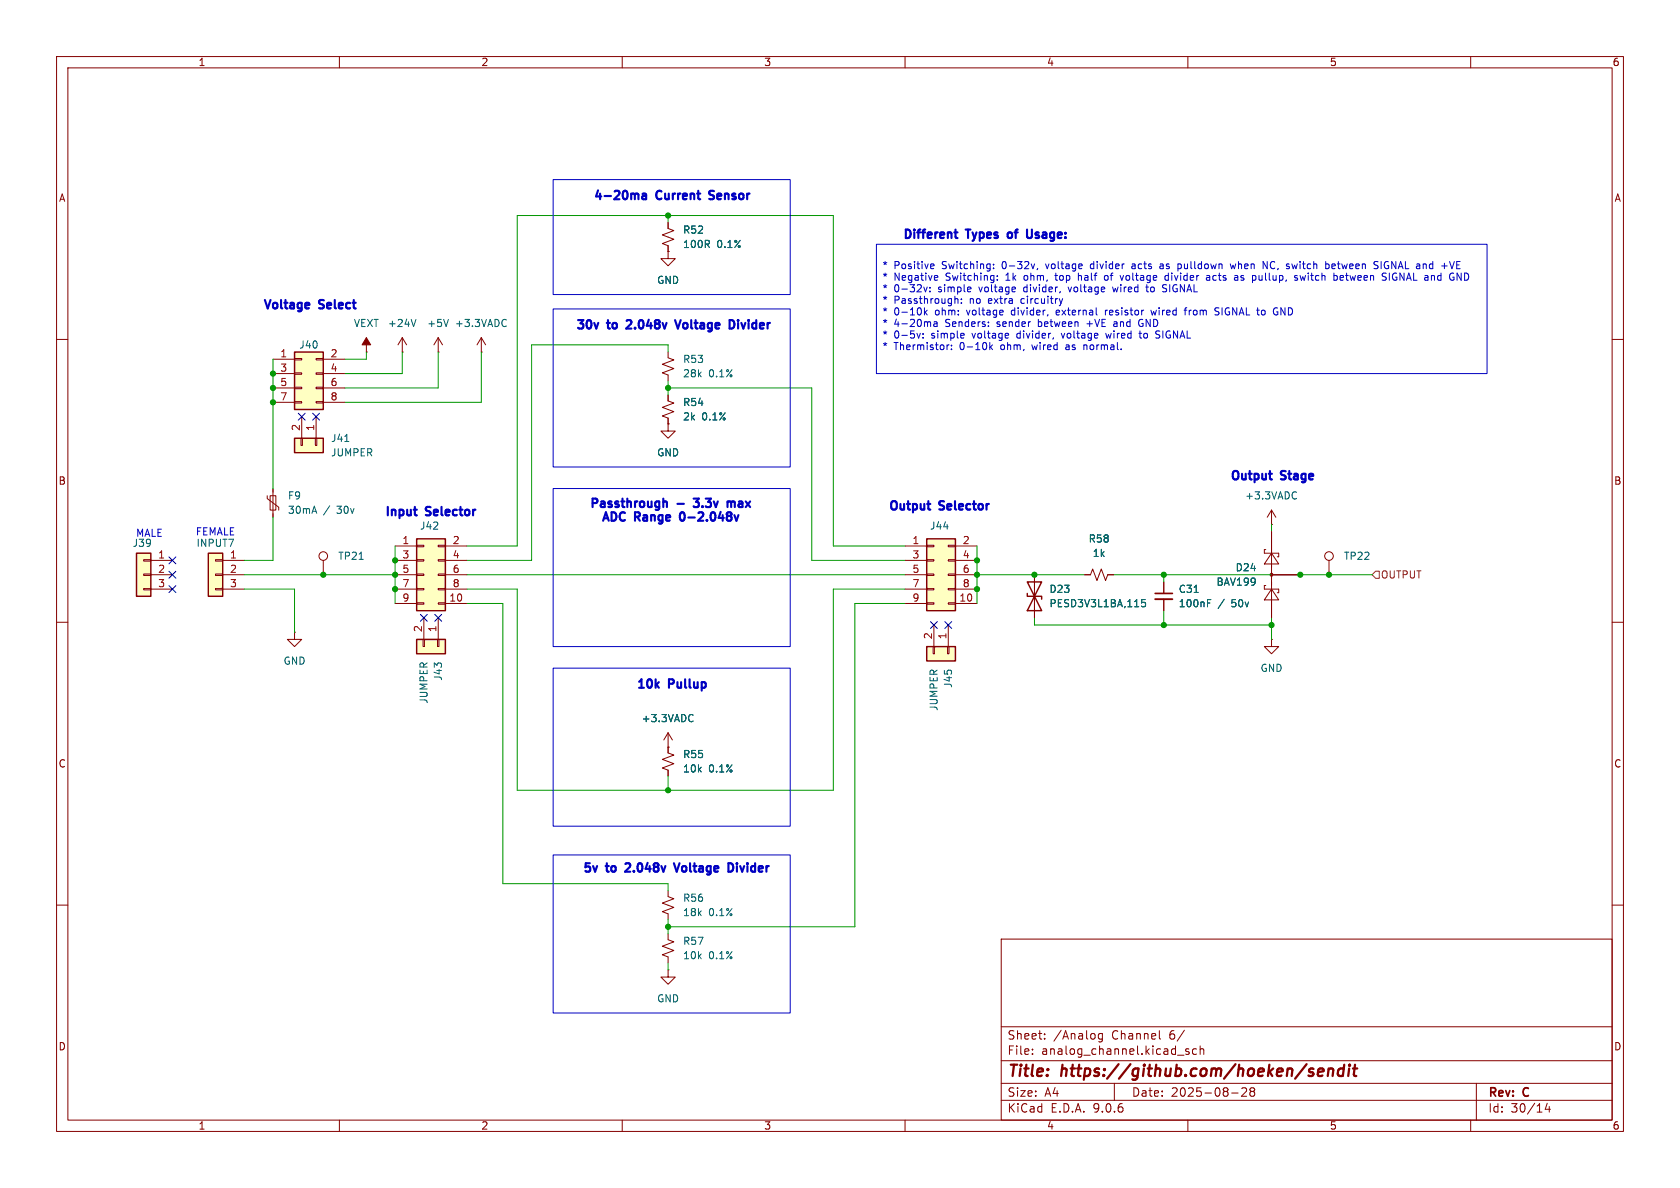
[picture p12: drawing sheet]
<svg xmlns="http://www.w3.org/2000/svg" width="297mm" height="210mm" viewBox="0 0 297 210" stroke-linecap="round" stroke-linejoin="round" font-family="sans-serif">
<g fill="none" stroke="#840000" stroke-width=".18">
<path d="M10 10h277v190h-277zM12 12h273v186h-273zM60 10v2M110 10v2M160 10v2M210 10v2M260 10v2M10 60h2M285 60h2M10 110h2M285 110h2M10 160h2"/>
<path d="M177 166h108v32h-108zM285 160h2M60 198v2M110 198v2M160 198v2M177 194.5h108M177 191.5h108M177 187.5h108M177 181.5h108M182.5 186.3v.1M182.5 185.5v.1M184.7 183.6v.1"/>
<path d="M184.7 182.8v.1M194.9 182.7v1.2l-.3 .3-.4-.1M194.9 182.8l-.4-.1-.3 .3v.4l.1 .2h.6M197 191.5v3M205 183.5l.2 .2M208.2 186.5h1.1M210 198v2M210.2 185.5l-.4-.1-.2 .2 .1 .2 .5 .2v.3h-.6M211.5 185.5l-.4-.1-.3 .3v.4l.2 .2h.5M212.2 185.5l.2-.1 .3 .1 .1 .9M212.2 184.9v1.5M217.7 193.2h1.2"/>
<path d="M220.3 192.4v.5l-.8 .9h.9M221 192.4v.3l.2 .2M221.2 192.9l-.2 .3v.5l.2 .1 .5-.1 .1-.2-.1-.4-.2-.2M221.2 192.9h.3M221.7 192.4l.1 .3-.3 .2M260 198v2M261 191.5v6.5M273.5 195l-.3 1.1h.9M273.9 195.6v1"/>
</g>
<path d="M233 189.5l1-.1-.1-.4-.1-.1-.6 .1-.2 .9 .2 .3 .6-.1M234.9 189.1a.49 .49 0 0 1 .8 .1l-.1 1M234.9 188.9l-.2 1.3M237.6 189a.66 .66 0 0 0-1 .3l-.1 .5 .1 .3 .2 .1 .6-.1M237.6 188.2l-.2 2M238.5 188.9l-.2 1.3M238.6 188.2v.2M238.6 188.2l-.1 .1 .1 .1M238.6 188.2l.1 .1-.1 .1M239.2 188.9h.7M239.6 188.2l-.3 1.7 .1 .2 .4 .1" fill="none" stroke="#840000" stroke-width=".4"/>
<path d="M73.7 95.3h5v12.7h-5z" fill="#ffffc2"/>
<path d="M73.7 95.3h5v12.7h-5z" fill="none" stroke="#840000" stroke-width=".25"/>
<g fill="none" stroke="#840000" stroke-width=".18">
<path d="M118.1 39.4v1l1 .4-2 .7 2 .8-2 .8 1 .3v1.1M118.1 44.5v1.2h1.3l-1.3 1.3-1.3-1.3h1.3M118.1 44.5h.1M69.8 96.5h3.9M69.8 99.1h3.9M73.7 96.4h1.2v.2h-1.2zM73.7 98.9h1.2v.3h-1.2zM77.5 96.4h1.2v.2h-1.2zM77.5 98.9h1.2v.3h-1.2zM78.7 96.5h3.8M78.7 99.1h3.8M69.8 101.6h3.9"/>
<path d="M69.8 104.1h3.9M69.8 106.7h3.9M73.7 101.5h1.2v.2h-1.2zM73.7 104h1.2v.3h-1.2zM73.7 106.6h1.2v.2h-1.2zM77.5 101.5h1.2v.2h-1.2zM77.5 104h1.2v.3h-1.2zM77.5 106.6h1.2v.2h-1.2zM78.7 101.6h3.8M78.7 104.1h3.8M78.7 106.7h3.8M191.8 101.6h1l.4-1 .7 2 .8-2 .8 2 .3-1h1"/>
<path d="M205.7 102.9v2M205.7 105.9v2.1"/>
</g>
<path d="M204.2 104.9h3.1" fill="none" stroke="#840000" stroke-width=".3"/>
<path d="M204.2 105.9h3.1" fill="none" stroke="#840000" stroke-width=".33"/>
<path d="M211.1 104.7h.7M213.5 106.6h.4M213.5 106h.6" fill="none" stroke="#006464" stroke-width=".18"/>
<path d="M163.8 95.3h5.1v12.7h-5.1z" fill="#ffffc2"/>
<path d="M163.8 95.3h5.1v12.7h-5.1z" fill="none" stroke="#840000" stroke-width=".25"/>
<g fill="none" stroke="#840000" stroke-width=".18">
<path d="M160 96.5h3.8M160 99.1h3.8M163.8 96.4h1.3v.2h-1.3zM163.8 98.9h1.3v.3h-1.3zM167.6 96.4h1.3v.2h-1.3zM167.6 98.9h1.3v.3h-1.3zM168.9 96.5h3.8M168.9 99.1h3.8M223.8 97.2h-.3v.6h2.6v.6h-.3M224.8 97.8l1.3 1.9h-2.6zM224.8 94v15.2M160 101.6h3.8"/>
<path d="M160 104.1h3.8M160 106.7h3.8M163.8 101.5h1.3v.2h-1.3zM163.8 104h1.3v.3h-1.3zM163.8 106.6h1.3v.2h-1.3zM167.6 101.5h1.3v.2h-1.3zM167.6 104h1.3v.3h-1.3zM167.6 106.6h1.3v.2h-1.3zM168.9 101.6h3.8M168.9 104.1h3.8M168.9 106.7h3.8M223.8 103.5h-.3v.6h2.6v.7h-.3"/>
<path d="M224.8 113v1.3h1.3l-1.3 1.3-1.3-1.3h1.3M224.8 113h.1M224.8 104.1l1.3 1.9h-2.6zM224.8 101.6h5.1"/>
</g>
<circle cx="224.8" cy="101.6" r=".25" fill="#840000" stroke="#840000" stroke-width=".18"/>
<path d="M163.8 114.3h5.1v2.5h-5.1z" fill="#ffffc2"/>
<path d="M163.8 114.3h5.1v2.5h-5.1zM181.6 102.9h2.5l-2.5 5.1h2.5zM181.6 104.9v.5h2.5v.5" fill="none" stroke="#840000" stroke-width=".25"/>
<g fill="none" stroke="#840000" stroke-width=".18">
<path d="M64.8 59.7v2.5M71.1 59.7l-.7 1.3M71.1 59.7l.8 1.3M71.1 59.7v2.5M77.5 59.7l-.8 1.3M77.5 59.7l.7 1.3M77.5 59.7v2.5M64.8 62.2h.1M71.1 62.2h.1M77.5 62.2h.1M118.1 74.9v1.3h1.3l-1.3 1.3-1.3-1.3h1.3M118.1 74.9h.1"/>
<path d="M118.1 62.2v1l1 .4-2 .8 2 .8-2 .7 1 .4v1M118.1 69.9v1l1 .3-2 .8 2 .8-2 .7 1 .4v1M57.1 99.1v2.5M224.8 92.7h.1M224.8 90.2l.8 1.2M224.8 90.2l-.8 1.2M224.8 90.2v2.5M52.1 111.8v1.2h1.2l-1.2 1.3-1.3-1.3h1.3M52.1 111.8h.1M165 114.3h.2v1.3h-.2zM165.1 110.5v3.8M167.5 114.3h.3v1.3h-.3z"/>
<path d="M167.6 110.5v3.8M182.9 101.6v7.6M118.1 129.5v3.6l1 .4-2 .7 2 .8-2 .8 1 .3v1.1M118.1 132.1h.1M118.1 129.5l.8 1.3M118.1 129.5l-.8 1.3M118.1 157.5v1l1 .4-2 .7 2 .8-2 .8 1 .3v1.1M118.1 171.5v1.2h1.3l-1.3 1.3-1.3-1.3h1.3M118.1 171.5h.1M118.1 165.1v1l1 .4-2 .8 2 .7-2 .8 1 .4v1"/>
<circle cx="57.1" cy="98.3" r=".76"/>
</g>
<path d="M73.5 56.5l-.4 1.2M79.3 56.5l-.4 1.2M63.5 98.9h.7M229 86.9l.2 .2M229.2 88.1l-.2 .1M202.5 106h-.6l-.1 .6 .2-.1h.4l.1 .2v.4l-.2 .2-.5-.2M122.3 126.3l.2 .1M122.5 127.5l-.2 .1" fill="none" stroke="#006464" stroke-width=".18"/>
<path d="M64.8 59.7l.7 1.3h-1.5z" fill="#840000" stroke="#840000" stroke-width=".18"/>
<path d="M24.1 97.8h2.6v7.6h-2.6z" fill="#ffffc2"/>
<path d="M24.1 97.8h2.6v7.6h-2.6z" fill="none" stroke="#840000" stroke-width=".25"/>
<g fill="none" stroke="#840000" stroke-width=".18">
<path d="M85.1 59.7l.8 1.3M85.1 59.7l-.8 1.3M85.1 59.7v2.5M85.1 62.2h.1M25.4 98.9h1.3v.3h-1.3zM26.7 99.1h3.8M234.9 99.1v2.5M25.4 101.5h1.3v.2h-1.3zM25.4 104h1.3v.3h-1.3zM26.7 101.6h3.8M26.7 104.1h3.8"/>
<circle cx="234.9" cy="98.3" r=".76"/>
</g>
<path d="M89.3 56.5l.2 .1M89.5 57.6l-.2 .1" fill="none" stroke="#006464" stroke-width=".18"/>
<path d="M36.8 97.8h2.6v7.6h-2.6z" fill="#ffffc2"/>
<path d="M36.8 97.8h2.6v7.6h-2.6z" fill="none" stroke="#840000" stroke-width=".25"/>
<path d="M38.1 98.9h1.3v.3h-1.3zM39.4 99.1h3.8M38.1 101.5h1.3v.2h-1.3zM38.1 104h1.3v.3h-1.3zM39.4 101.6h3.8M39.4 104.1h3.8" fill="none" stroke="#840000" stroke-width=".18"/>
<path d="M52.1 77.5h5v2.5h-5z" fill="#ffffc2"/>
<path d="M52.1 77.5h5v2.5h-5z" fill="none" stroke="#840000" stroke-width=".25"/>
<path d="M53.2 77.5h.3v1.2h-.3zM53.3 73.7v3.8M55.8 77.5h.2v1.2h-.2zM55.9 73.7v3.8" fill="none" stroke="#840000" stroke-width=".18"/>
<path d="M61 78h.7" fill="none" stroke="#006464" stroke-width=".18"/>
<path d="M52.1 62.2h5v10.2h-5z" fill="#ffffc2"/>
<path d="M52.1 62.2h5v10.2h-5z" fill="none" stroke="#840000" stroke-width=".25"/>
<g fill="none" stroke="#840000" stroke-width=".18">
<path d="M48.3 63.5h3.8M48.3 66h3.8M48.3 68.6h3.8M48.3 71.1h3.8M52.1 63.4h1.2v.2h-1.2zM52.1 65.9h1.2v.3h-1.2zM52.1 68.5h1.2v.2h-1.2zM52.1 71h1.2v.2h-1.2zM55.9 63.4h1.2v.2h-1.2zM55.9 65.9h1.2v.3h-1.2zM55.9 68.5h1.2v.2h-1.2zM55.9 71h1.2v.2h-1.2z"/>
<path d="M57.1 63.5h3.9M57.1 66h3.9M57.1 68.6h3.9M57.1 71.1h3.9M47.2 87.6v.5l2.1 1.6v.5M47.8 87.6h1v2.6h-1zM48.3 86.4v5"/>
</g>
<path d="M73.7 113h5v2.6h-5z" fill="#ffffc2"/>
<path d="M73.7 113h5v2.6h-5z" fill="none" stroke="#840000" stroke-width=".25"/>
<g fill="none" stroke="#840000" stroke-width=".18">
<path d="M118.1 39.4v1M118.1 44.5h.1M118.1 43.4v1.1M118.1 74.9h.1M118.1 69.9v1M118.1 73.9v1M224.8 94v3.8M74.8 113h.3v1.3h-.3zM74.9 109.2v3.8M77.3 113h.3v1.3h-.3zM77.5 109.2v3.8M182.9 101.6v2.5"/>
<path d="M182.9 106.7v2.5M191.8 101.6h1M195.8 101.6h1M205.7 102.9v2M205.7 105.9v2.1M224.8 105.4v3.8M224.8 101.6h5.1M118.1 132.1h.1M118.1 132.1v1M118.1 136.1v1.1"/>
</g>
<path d="M243.2 101h.6v1.2h-.6l-.6-.6z" fill="none" stroke="#725600" stroke-width=".18"/>
<g fill="none" stroke="#009600" stroke-width=".18">
<path d="M118.1 38.1v1.3M48.3 63.5v22.9M64.8 62.2v1.3h-3.8M71.1 62.2v3.8h-10.1M77.5 62.2v6.4h-16.5M85.1 62.2v8.9h-24.1M118.1 62.2v-1.2h-24.1v38.1h-11.5M118.1 67.3v2.6M118.1 68.6h25.4v30.5h16.5M48.3 91.4v7.7h-5.1M69.8 96.5v10.2M82.5 96.5h8.9v-58.4h55.9v58.4h12.7"/>
<path d="M172.7 96.5v10.2M224.8 92.7v1.3M43.2 104.1h8.9v7.7M43.2 101.6h26.6M82.5 106.7h6.4v49.5h29.2v1.3M82.5 104.1h8.9v35.6h55.9v-35.6h12.7M82.5 101.6h77.5M160 106.7h-8.9v57.1h-33M172.7 101.6h19.1M182.9 109.2v1.3h41.9M196.8 101.6h45.8M205.7 101.6v1.3"/>
<path d="M205.7 108v2.5M224.8 109.2v3.8M118.1 137.2v2.5M118.1 162.6v2.5M118.1 170.2v1.3"/>
</g>
<g fill="none" stroke="#000084" stroke-width=".18">
<path d="M52.7 73.1l1.2 1.2M53.9 73.1l-1.2 1.2M55.3 73.1l1.2 1.2M56.5 73.1l-1.2 1.2M29.9 98.5l1.2 1.2M31.1 98.5l-1.2 1.2M29.9 101l1.2 1.2M29.9 103.5l1.2 1.2M31.1 101l-1.2 1.2M31.1 103.5l-1.2 1.2M74.3 108.6l1.2 1.2M75.5 108.6l-1.2 1.2"/>
<path d="M76.9 108.6l1.2 1.2M78.1 108.6l-1.2 1.2M164.5 109.9l1.2 1.2M165.7 109.9l-1.2 1.2M167 109.9l1.2 1.2M168.2 109.9l-1.2 1.2"/>
</g>
<g fill="none" stroke="#0000c2" stroke-width=".18">
<path d="M97.8 31.8h41.9v20.3h-41.9zM97.8 54.6h41.9v28h-41.9zM154.9 43.2h108v22.8h-108zM162.7 58.9l-.3 .9M163.2 59.6v.2M163.2 59v.1M163.3 50.7l.3 .9 .3-.9M163.4 54.4v1.3M163.6 55.2l.3 .5M163.9 54.8l-.5 .5M164.4 51.5v.1M164.7 46.7h.4v.3l-.6 .1"/>
<path d="M165.1 47.4l-.4 .1M165.1 56.9h.5l.1 .8M165.4 48.7l.3 .1 .1 .2-.6 .1M165.7 57.2h-.5l-.1 .2 .1 .3h.5M165.7 49.5h-.3M169.4 53v.6M170 53.5v.1M170.4 59v.2l-.6 .1M171.7 50.9v.1l-.6 .2M174.7 57.6v.1M175.6 47.4v.1M175.6 46.7v.1"/>
<path d="M176.3 49.4v.1M176.3 48.8v.1M182.9 46.7l-.3 .8M183.4 47.4l-.1 .3M186.7 48.3v1.2M186.7 55v.5l.2 .2M187.3 55.1l-.6 .2M187.6 58.9l.3 .9M187.9 52.8l-.3 .8M188.8 50.7l.3 .9M190.6 48.3v1.2M192.2 57.2h.9"/>
<path d="M192.9 46.7l-.1 .2 .1 .5M195.4 54.8v.9M195.5 58.9l.2 .9 .3-.6M195.8 48.8l-.3-.1-.3 .2 .1 .5 .2 .1h.3M195.8 54.8l-.4 .3M196.7 50.7l.2 .9 .3-.6M197.3 56.9h-.4M197.4 57.2h-.3l-.2 .2v.3h.5M198.6 48.7l-.3 .8M200.5 46.7h-.4M200.6 47h-.3l-.2 .2v.2l.5 .1M201.3 58.9h.5"/>
<path d="M201.4 56.6a.62 .62 0 0 0-.1 .8 .62 .62 0 0 0 .7 .3M201.5 58.5v1.1l.3 .2M201.8 57.2h.3M202.7 50.3v1.1l.3 .2M203.5 54.8l.2 .9 .2-.6 .3 .6M204.6 59.1l.3 .1 .1 .3-.2 .3h-.3M205.1 46.7h.5M205.6 47h-.4l-.2 .2 .2 .3 .4-.1M205.8 50.9l.3 .1 .1 .3-.2 .3h-.3M205.8 50.3l.4 .1M206.5 48.8l-.3-.1-.3 .2 .2 .6h.4M206.5 48.3v1.2"/>
<path d="M208.4 46.7h.3l.1 .2v.5l-.4 .1M209.3 54.8h.5M209.8 54.4l-.3 .2v1.1M213.9 49l-.5 .1-.1 .1 .1 .3h.5M213.9 48.9v.6M214.8 54.8l.7 .5-.2 .4-.5-.1M215.5 54.5l-.5-.1-.2 .2M217.5 46.7l.2 .8 .3-.6 .2 .6 .3-.8M218.6 48.7l.2 .2v.6M218.8 49.5h-.1M218.8 49l-.1 .1M219.4 49.5h.3"/>
<path d="M219.7 48.7l-.3 .2v.2h.3M222.6 48.7v.8h.5M223.3 46.2l.7 1.3v-1.3M226.4 55.7v-1.3l.8 1.3M228.4 46.7l.2 .8 .3-.6M229 49.1l.3 .1 .1 .2-.2 .1h-.2M229 48.7l.3 .1M229.8 48.7l.3 .8 .2-.6 .3 .6 .2-.8M234.5 46.7h.4l.1 .2-.1 .5-.4 .1M236 46.7h-.4l-.1 .1v.6h.5M236.1 47l-.6 .1M236.9 49.1l.6-.1v-.2l-.4-.1-.2 .2 .1 .6h.5"/>
<path d="M243.4 46.2l.2 .1M243.6 47v.4M244.2 46.2v1.3M245.6 48.3v1.2M246.3 48.5l-.1 .3v.4l.4 .3M256.3 46.2l.4 1.3 .4-1.3M257.6 48.3l.7 1.2v-1.2M167.5 61.1l-.1 .1M168.2 61.7v.1M175 60.5v1.3M175.1 61.3l.4 .5M175.5 61l-.5 .4"/>
<path d="M188.6 61.3l-.2 .2 .2 .3M191.6 61v.8M97.8 86.4h41.9v27.9h-41.9zM97.8 118.1h41.9v28h-41.9zM97.8 151.1h41.9v28h-41.9z"/>
</g>
<g fill="none" stroke="#0000c2" stroke-width=".38">
<path d="M112.4 34.2l.4 .1 .1 .1v.8M113.6 34.3h.6v.9M114.2 34.6l-.5 .1a.29 .29 0 0 0-.2 .2 .29 .29 0 0 0 .2 .3h.5M125.4 35.2h.5M126 33.7h-.3l-.3 .3 .1 .4 .4 .1M54.5 53.5l.2 .4-.7 .1M54.6 54.5h-.1M105.8 57.1l-.4 1M111.3 56.6l-.5 .1M111.6 57.2l-.9 .9h.9M119.3 56.6l.5 1.5 .5-1.5M129.3 56.6a.81 .81 0 0 1 .5 .7 .81 .81 0 0 1-.5 .8"/>
<path d="M130.5 56.6v.1M130.5 57.1v1M168.7 41.1h.6M168.9 40.6v1.3l.4 .2M178.6 41.1l-.3 .1-.2 .2 .1 .5 .4 .2M182.4 40.6v1.2l-.3 .3-.4-.1M73.1 90.1h.6M73.6 91.1h.1M117.3 88.7h.5l.1 .9M119.8 89.1h1.1M120.5 90.6a.94 .94 0 0 0 0 1.5M122.6 88.1h.9"/>
<path d="M122.6 89.5l.2 .1h.5M128.6 88.8l.4-.2 .3 .3M128.6 88.6v1M129.3 88.9v.7M129.8 91.1l.4 1 .3-1M129.8 88.7l-.3-.1-.2 .3M163.9 89.1h.6M164.3 90.1h.2M224.3 83.8h.6M224.7 84.8h.2M111.1 152.6l-.5 .1M111.3 153.2l-.8 .9h.9"/>
<path d="M119.1 152.6l.5 1.5 .5-1.5M129.1 152.6a.81 .81 0 0 1 .5 .7 .81 .81 0 0 1-.5 .8M130.3 152.6v.1M130.3 153.1v1"/>
</g>
<path d="M202.5 106h-.6l-.1 .6 .2-.1h.4l.1 .2v.4l-.2 .2-.5-.2M211.1 104.7h.7M213.5 106h.6M213.5 106.6h.4M122.3 126.3l.2 .1M122.5 127.5l-.2 .1" fill="none" stroke="#006464" stroke-width=".18"/>
<g fill="#009600" stroke="#009600" stroke-width=".18">
<circle cx="118.1" cy="38.1" r=".46"/>
<circle cx="172.7" cy="101.6" r=".46"/>
<circle cx="172.7" cy="104.1" r=".46"/>
<circle cx="172.7" cy="99.1" r=".46"/>
<circle cx="118.1" cy="68.6" r=".46"/>
<circle cx="69.8" cy="99.1" r=".46"/>
<circle cx="118.1" cy="139.7" r=".46"/>
<circle cx="69.8" cy="101.6" r=".46"/>
<circle cx="69.8" cy="104.1" r=".46"/>
<circle cx="48.3" cy="71.1" r=".46"/>
<circle cx="48.3" cy="66" r=".46"/>
<circle cx="48.3" cy="68.6" r=".46"/>
<circle cx="57.1" cy="101.6" r=".46"/>
<circle cx="118.1" cy="163.8" r=".46"/>
<circle cx="182.9" cy="101.6" r=".46"/>
<circle cx="224.8" cy="110.5" r=".46"/>
<circle cx="205.7" cy="110.5" r=".46"/>
<circle cx="205.7" cy="101.6" r=".46"/>
<circle cx="234.9" cy="101.6" r=".46"/>
<circle cx="229.9" cy="101.6" r=".46"/>
</g>
<g font-size="2.8" fill="#840000">
<text x="178" y="190.9">Title:</text>
<text x="187.7" y="190.9">https://github.com/hoeken/sendit</text>
</g>
<g font-size="2.1" fill="#0000c2">
<text x="104.7" y="35.9">4-20ma</text>
<text x="116.1" y="35.9">Current</text>
<text x="126.3" y="35.9">Sensor</text>
<text x="159.4" y="42.7">Different</text>
<text x="171" y="42.7">Types</text>
<text x="179.1" y="42.7">of</text>
<text x="183.3" y="42.7">Usage:</text>
<text x="46.3" y="55.2">Voltage</text>
<text x="56.5" y="55.2">Select</text>
<text x="101.6" y="58.7">30v</text>
<text x="107.5" y="58.7">to</text>
<text x="111.7" y="58.7">2.048v</text>
<text x="121.3" y="58.7">Voltage</text>
<text x="131.5" y="58.7">Divider</text>
<text x="217.2" y="85.4">Output</text>
<text x="226.6" y="85.4">Stage</text>
<text x="67.8" y="91.7">Input</text>
<text x="75.4" y="91.7">Selector</text>
<text x="104" y="90.3">Passthrough</text>
<text x="106.1" y="92.7">ADC</text>
<text x="112.3" y="92.7">Range</text>
<text x="121.1" y="92.7">0-2.048v</text>
<text x="123.6" y="90.3">3.3v</text>
<text x="130.3" y="90.3">max</text>
<text x="156.8" y="90.7">Output</text>
<text x="166.2" y="90.7">Selector</text>
<text x="112.3" y="122.2">10k</text>
<text x="118.3" y="122.2">Pullup</text>
<text x="102.8" y="154.7">5v</text>
<text x="107.3" y="154.7">to</text>
<text x="111.5" y="154.7">2.048v</text>
<text x="121.1" y="154.7">Voltage</text>
<text x="131.3" y="154.7">Divider</text>
</g>
<g font-size="2.1" fill="#840000">
<text x="178" y="184">Sheet:</text>
<text x="186.2" y="184">/Analog</text>
<text x="196.6" y="184">Channel</text>
<text x="206.9" y="184">6/</text>
<text x="178" y="186.7">File:</text>
<text x="184.1" y="186.7">analog_channel.kicad_sch</text>
<text x="178" y="196.9">KiCad</text>
<text x="178" y="194.1">Size:</text>
<text x="184.7" y="194.1">A4</text>
<text x="185.7" y="196.9">E.D.A.</text>
<text x="193.3" y="196.9">9.0.6</text>
<text x="200" y="194.1">Date:</text>
<text x="207" y="194.1">2025-08-28</text>
<text x="263" y="194.3">Rev:</text>
<text x="263" y="196.9">Id:</text>
<text x="267.1" y="196.9">30/14</text>
<text x="269.4" y="194.3">C</text>
</g>
<g font-size="1.8" fill="#840000">
<text x="35" y="11.9">1</text>
<text x="85" y="11.9">2</text>
<text x="135" y="11.9">3</text>
<text x="185" y="11.9">4</text>
<text x="235" y="11.9">5</text>
<text x="285" y="11.9">6</text>
<text x="10.3" y="35.9">A</text>
<text x="285.3" y="35.9">A</text>
<text x="10.3" y="85.9">B</text>
<text x="285.3" y="85.9">B</text>
<text x="10.3" y="135.9">C</text>
<text x="285.3" y="135.9">C</text>
<text x="10.3" y="185.9">D</text>
<text x="285.3" y="185.9">D</text>
<text x="35" y="199.9">1</text>
<text x="85" y="199.9">2</text>
<text x="135" y="199.9">3</text>
<text x="185" y="199.9">4</text>
<text x="235" y="199.9">5</text>
<text x="285" y="199.9">6</text>
</g>
<g font-size="1.8" fill="#006464">
<text x="120.7" y="41.5">R52</text>
<text x="120.7" y="44">100R</text>
<text x="126.7" y="44">0.1%</text>
<text x="116.1" y="50.4">GND</text>
<text x="62.5" y="58">VEXT</text>
<text x="68.5" y="58">+24V</text>
<text x="75.4" y="58">+5V</text>
<text x="80.3" y="58">+3.3VADC</text>
<text x="52.8" y="61.8">J40</text>
<text x="120.7" y="64.4">R53</text>
<text x="120.7" y="66.9">28k</text>
<text x="120.7" y="72">R54</text>
<text x="125.3" y="66.9">0.1%</text>
<text x="120.7" y="74.5">2k</text>
<text x="124.1" y="74.5">0.1%</text>
<text x="58.4" y="80.9">JUMPER</text>
<text x="58.4" y="78.3">J41</text>
<text x="116.1" y="80.9">GND</text>
<text x="50.8" y="88.5">F9</text>
<text x="220" y="88.5">+3.3VADC</text>
<text x="50.8" y="91">30mA</text>
<text x="57.2" y="91">/</text>
<text x="59.7" y="91">30v</text>
<text x="74.2" y="93.8">J42</text>
<text x="164.3" y="93.8">J44</text>
<text x="23.4" y="96.9">J39</text>
<text x="34.6" y="96.9">INPUT7</text>
<text x="59.7" y="99.2">TP21</text>
<text x="192.4" y="96.1">R58</text>
<text x="193.1" y="98.7">1k</text>
<text x="218.3" y="101.2">D24</text>
<text x="237.5" y="99.2">TP22</text>
<text x="185.4" y="105">D23</text>
<text x="185.4" y="107.5">PESD3V3L1BA,115</text>
<text x="208.3" y="105">C31</text>
<text x="208.3" y="107.5">100nF</text>
<text x="215" y="103.7">BAV199</text>
<text x="215.3" y="107.5">/</text>
<text x="217.8" y="107.5">50v</text>
<text x="50" y="117.7">GND</text>
<text x="222.8" y="119">GND</text>
<text x="75.8" y="124.5" transform="rotate(-90 75.8 124.5)">JUMPER</text>
<text x="78.3" y="120.4" transform="rotate(-90 78.3 120.4)">J43</text>
<text x="166" y="125.8" transform="rotate(-90 166 125.8)">JUMPER</text>
<text x="168.5" y="121.7" transform="rotate(-90 168.5 121.7)">J45</text>
<text x="113.4" y="127.9">+3.3VADC</text>
<text x="120.7" y="136.8">10k</text>
<text x="120.7" y="134.2">R55</text>
<text x="125.3" y="136.8">0.1%</text>
<text x="120.7" y="159.6">R56</text>
<text x="120.7" y="162.2">18k</text>
<text x="120.7" y="167.2">R57</text>
<text x="125.3" y="162.2">0.1%</text>
<text x="120.7" y="169.8">10k</text>
<text x="125.3" y="169.8">0.1%</text>
<text x="116.1" y="177.4">GND</text>
</g>
<g font-size="1.8" fill="#0000c2">
<text x="155.9" y="47.9">*</text>
<text x="158" y="47.9">Positive</text>
<text x="166.6" y="47.9">Switching:</text>
<text x="177.4" y="47.9">0-32v,</text>
<text x="185.4" y="47.9">voltage</text>
<text x="193.4" y="47.9">divider</text>
<text x="201" y="47.9">acts</text>
<text x="206.1" y="47.9">as</text>
<text x="209.5" y="47.9">pulldown</text>
<text x="219" y="47.9">when</text>
<text x="224.9" y="47.9">NC,</text>
<text x="229.3" y="47.9">switch</text>
<text x="236.4" y="47.9">between</text>
<text x="245.2" y="47.9">SIGNAL and</text>
<text x="257.5" y="47.9">+VE</text>
<text x="155.9" y="49.9">*</text>
<text x="155.9" y="52">*</text>
<text x="158" y="49.9">Negative</text>
<text x="158" y="52">0-32v:</text>
<text x="166" y="52">simple</text>
<text x="167.3" y="49.9">Switching:</text>
<text x="173.4" y="52">voltage</text>
<text x="178.1" y="49.9">1k</text>
<text x="181.4" y="52">divider,</text>
<text x="181.5" y="49.9">ohm,</text>
<text x="187.3" y="49.9">top</text>
<text x="189.6" y="52">voltage</text>
<text x="191.5" y="49.9">half</text>
<text x="196.3" y="49.9">of</text>
<text x="197.6" y="52">wired</text>
<text x="199.4" y="49.9">voltage</text>
<text x="203.8" y="52">to</text>
<text x="206.8" y="52">SIGNAL</text>
<text x="207.4" y="49.9">divider</text>
<text x="215" y="49.9">acts</text>
<text x="220.1" y="49.9">as</text>
<text x="223.5" y="49.9">pullup,</text>
<text x="231.2" y="49.9">switch</text>
<text x="238.3" y="49.9">between</text>
<text x="247.1" y="49.9">SIGNAL and</text>
<text x="259.4" y="49.9">GND</text>
<text x="155.9" y="54">*</text>
<text x="155.9" y="56.1">*</text>
<text x="155.9" y="58.1">*</text>
<text x="158" y="54">Passthrough:</text>
<text x="158" y="56.1">0-10k</text>
<text x="158" y="58.1">4-20ma</text>
<text x="165.4" y="56.1">ohm:</text>
<text x="167.2" y="58.1">Senders:</text>
<text x="171.2" y="56.1">voltage</text>
<text x="171.5" y="54">no</text>
<text x="175" y="54">extra</text>
<text x="176.5" y="58.1">sender</text>
<text x="179.3" y="56.1">divider,</text>
<text x="181" y="54">circuitry</text>
<text x="184" y="58.1">between</text>
<text x="187.4" y="56.1">external</text>
<text x="192.8" y="58.1">+VE</text>
<text x="196.2" y="56.1">resistor</text>
<text x="197.8" y="58.1">and</text>
<text x="202.4" y="58.1">GND</text>
<text x="204.6" y="56.1">wired</text>
<text x="210.7" y="56.1">from</text>
<text x="216.3" y="56.1">SIGNAL to</text>
<text x="227" y="56.1">GND</text>
<text x="155.9" y="60.2">*</text>
<text x="155.9" y="62.2">*</text>
<text x="158" y="60.2">0-5v:</text>
<text x="158" y="62.2">Thermistor:</text>
<text x="164.8" y="60.2">simple</text>
<text x="169.8" y="62.2">0-10k</text>
<text x="172.2" y="60.2">voltage</text>
<text x="177.2" y="62.2">ohm,</text>
<text x="180.2" y="60.2">divider,</text>
<text x="183" y="62.2">wired</text>
<text x="188.4" y="60.2">voltage</text>
<text x="189.1" y="62.2">as</text>
<text x="192.4" y="62.2">normal.</text>
<text x="196.4" y="60.2">wired</text>
<text x="202.6" y="60.2">to</text>
<text x="205.6" y="60.2">SIGNAL</text>
<text x="24" y="95.1">MALE</text>
<text x="34.5" y="94.8">FEMALE</text>
</g>
<g font-size="1.8" fill="#a90000">
<text x="49.5" y="63.2">1</text>
<text x="49.5" y="65.8">3</text>
<text x="58.3" y="63.2">2</text>
<text x="58.3" y="65.8">4</text>
<text x="49.5" y="68.3">5</text>
<text x="49.5" y="70.9">7</text>
<text x="58.3" y="68.3">6</text>
<text x="58.3" y="70.9">8</text>
<text x="53.1" y="76.3" transform="rotate(-90 53.1 76.3)">2</text>
<text x="55.6" y="76.3" transform="rotate(-90 55.6 76.3)">1</text>
<text x="27.9" y="98.8">1</text>
<text x="27.9" y="101.3">2</text>
<text x="40.6" y="98.8">1</text>
<text x="40.6" y="101.3">2</text>
<text x="71" y="96.3">1</text>
<text x="71" y="98.8">3</text>
<text x="71" y="101.3">5</text>
<text x="79.9" y="96.3">2</text>
<text x="79.9" y="98.8">4</text>
<text x="79.9" y="101.3">6</text>
<text x="161.2" y="96.3">1</text>
<text x="161.2" y="98.8">3</text>
<text x="161.2" y="101.3">5</text>
<text x="170.1" y="96.3">2</text>
<text x="170.1" y="98.8">4</text>
<text x="170.1" y="101.3">6</text>
<text x="27.9" y="103.9">3</text>
<text x="40.6" y="103.9">3</text>
<text x="71" y="103.9">7</text>
<text x="71" y="106.4">9</text>
<text x="79.3" y="106.4">10</text>
<text x="79.9" y="103.9">8</text>
<text x="161.2" y="103.9">7</text>
<text x="161.2" y="106.4">9</text>
<text x="169.5" y="106.4">10</text>
<text x="170.1" y="103.9">8</text>
<text x="74.7" y="111.8" transform="rotate(-90 74.7 111.8)">2</text>
<text x="77.2" y="111.8" transform="rotate(-90 77.2 111.8)">1</text>
<text x="164.8" y="113.1" transform="rotate(-90 164.8 113.1)">2</text>
<text x="167.4" y="113.1" transform="rotate(-90 167.4 113.1)">1</text>
</g>
<text font-size="1.8" fill="#725600" x="244" y="102.5">OUTPUT</text>
</svg>
